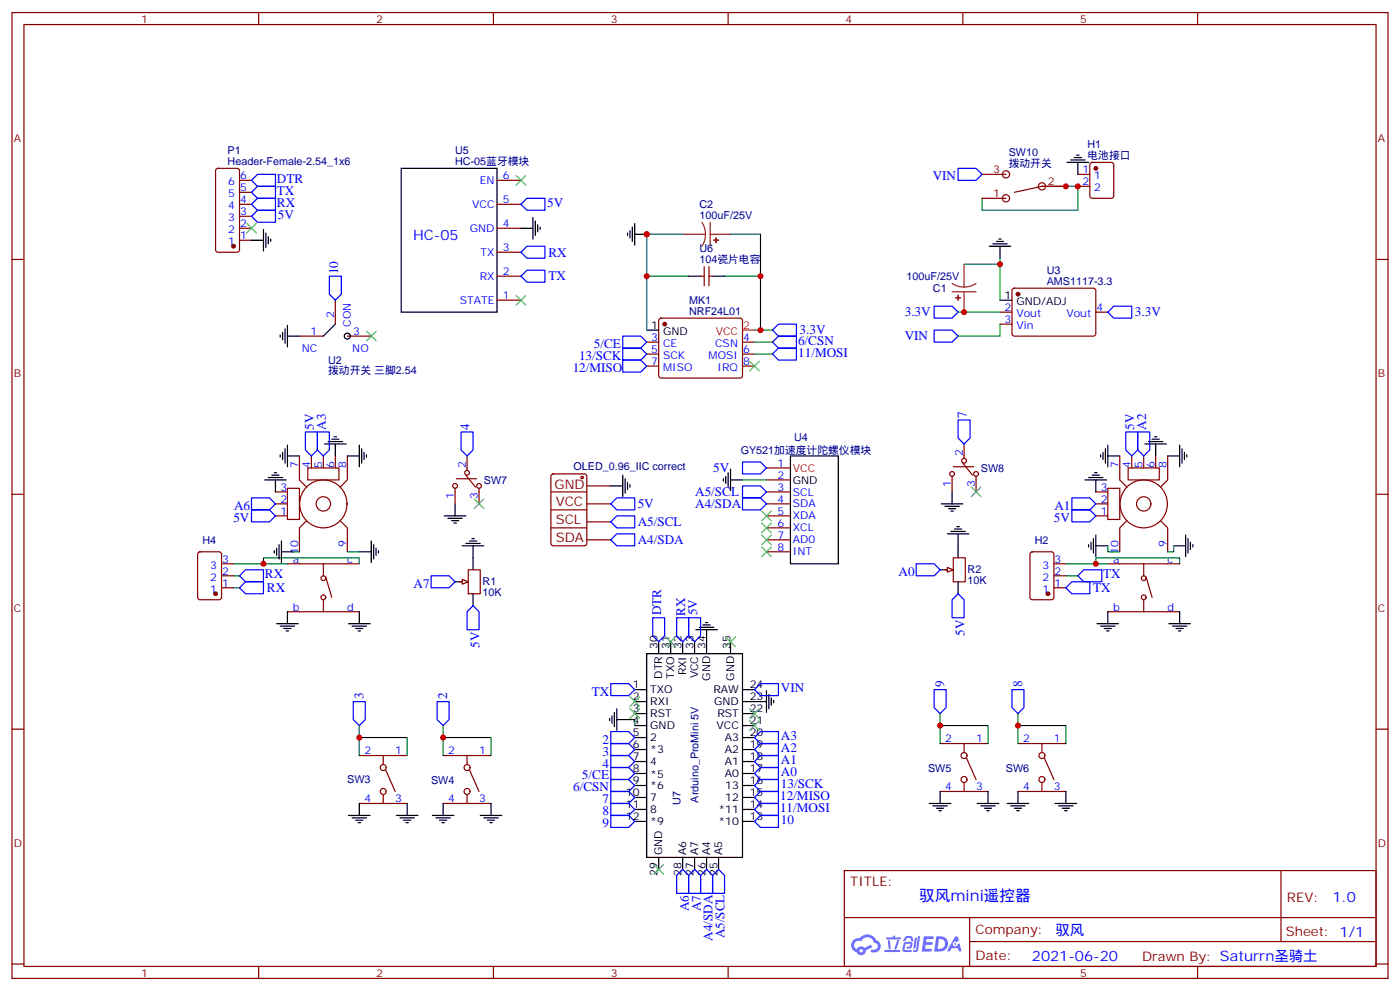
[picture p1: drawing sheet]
<svg xmlns="http://www.w3.org/2000/svg" width="412mm" height="292mm" viewBox="0 0 412 292" stroke-linecap="round" stroke-linejoin="round" font-family="sans-serif">
<g fill="none" stroke="#870000" stroke-width=".35">
<path d="M88.2 134.2v7.1l2.1 2.1M90.7 137.8h9.1v3.5h-9.1zM91.7 134.2v3.6M95.2 134.2v3.6M98.8 134.2v3.6M102.3 134.2v7.1l-2.1 2.1M329.8 134.2v7.1l2.2 2.1M332.3 137.8h9.2v3.5h-9.2zM333.4 134.2v3.6M336.9 134.2v3.6M340.4 134.2v3.6M344 134.2v7.1l-2.2 2.1"/>
<path d="M81.1 151.9h3.6M81.1 148.3h3.6M81.1 144.8h3.6M84.7 143.8h3.5v9.1h-3.5zM90.3 153.3l-2.1 2.1v7.1M100.2 153.3l2.1 2.1v7.1M322.8 151.9h3.5M322.8 148.3h3.5M322.8 144.8h3.5M326.3 143.8h3.5v9.1h-3.5zM332 153.3l-2.2 2.1v7.1M341.8 153.3l2.2 2.1v7.1"/>
<path d="M84.7 166h21.1M95.2 166v3.5M95.2 176.6v3.5M96 169.9l1.7 6M135.5 171.3h1.7M137.9 167.7h3.6v7.1h-3.6zM326.3 166h21.2M336.9 166v3.5M336.9 176.6v3.5M337.6 169.9l1.8 6M84.7 180.1h21.1M326.3 180.1h21.2"/>
<circle cx="95.2" cy="148.3" r="7"/>
<circle cx="95.3" cy="148.3" r="2.12"/>
<circle cx="336.9" cy="148.3" r="7"/>
<circle cx="336.9" cy="148.3" r="2.12"/>
<circle cx="95.3" cy="170.2" r=".71"/>
<circle cx="95.3" cy="175.9" r=".71"/>
<circle cx="336.9" cy="175.9" r=".71"/>
<circle cx="336.9" cy="170.2" r=".71"/>
</g>
<path d="M134.1 171.3h3.5M139.3 164.2v3.5M139.3 174.8v3.5" fill="none" stroke="#000" stroke-width=".35"/>
<path d="M136.2 170.6l1.7 .7-1.7 .7z" fill="#f0f0f0" stroke="#870000" stroke-width=".35"/>
<path d="M276.9 167.7h3.6M282.2 160.7v3.5M282.2 171.3v3.5" fill="none" stroke="#000" stroke-width=".35"/>
<path d="M278.3 167.7h1.8M280.8 164.2h3.5v7.1h-3.5z" fill="none" stroke="#870000" stroke-width=".35"/>
<path d="M279 167l1.8 .7-1.8 .8z" fill="#f0f0f0" stroke="#870000" stroke-width=".35"/>
<g fill="none" stroke="#870000" stroke-width=".35">
<path d="M3.5 3.7h405.4v284.3h-405.4zM7.1 7.2h398.2v277.3h-398.2zM76.2 3.7v3.5M145.3 3.7v3.5M214.5 3.7v3.5M283.6 3.7v3.5M352.8 3.7v3.5M146.4 53.1h7.1M289.3 51.3h7M289.3 58.4h7M314 54.9h-7.1l-8.1 1.7M317.5 51.3h3.5"/>
<path d="M317.5 54.9h3.5M321.3 48l.4-.2h5.7l.6 .4 .1 9.5-.5 .6-5.9 .1-.6-.5-.1-9.4zM3.5 76.4h3.6M146.4 60.1h7.1M146.4 67.2h7.1M146.4 74.3h7.1M207.4 78.5v5.6M208.8 78.5v5.6M405.3 76.4h3.6M88.2 99h7M98.8 88.4v7M102.3 99h7.1"/>
<path d="M146.4 81.3h7.1M146.4 88.4h7.1M194.3 93.9l.4-.2h23.3l.5 .2 .2 .5v16.5l-.7 .4-23.5-.1-.5-.6v-16.2zM206.4 81.3h1M208.8 81.3h1.1M294.6 91.9h3.5M294.6 95.4h3.5M298.3 85l.5-.2 23.6 .1 .4 .6-.1 13-.6 .5-23.6-.1-.4-.7v-12.7zM322.8 91.9h3.5M190.5 107.8h3.5M190.5 100.7h3.5M190.5 104.2h3.5"/>
<path d="M218.7 107.8h3.5M218.7 100.7h3.5M218.7 104.2h3.5M137.2 139.9l2.9 3.5M137.6 134.2v4.3M162.5 139.7l.5-.2h9.2l.6 .4 .1 20.1-.5 .6-9.4 .1-.7-.5v-20zM225.8 137.8h7M280.8 137.4h6M283.6 136.3l2.9 3.6M284 130.7v4.2M3.5 145.5h3.6M134.1 143.8v4.5"/>
<path d="M134.4 140.9h6M141.1 143.8v4.5M162.3 155.4h10.6M162.3 144.8h10.6M162.3 150.1h10.6M172.9 158.9h7M172.9 148.3h7M172.9 143.1h7M172.9 153.6h7M225.8 158.9h7M225.8 155.4h7M225.8 151.9h7"/>
<path d="M225.8 148.3h7M225.8 144.8h7M225.8 141.3h7M280.5 140.2v4.6M287.5 140.2v4.6M405.3 145.5h3.6M58.4 162.7l.5-.2h5.7l.6 .4 .1 13-.5 .6-5.9 .1-.6-.5-.1-12.9zM65.3 173h3.5M65.3 169.5h3.5M65.3 166h3.5M225.8 162.5h7M303.6 162.7l.5-.2h5.6l.7 .4v13l-.4 .6-5.9 .1-.7-.5v-12.9z"/>
<path d="M310.4 173h3.6M310.4 169.5h3.6M310.4 166h3.6M3.5 214.7h3.6M276.9 218.9h14.1M284 218.9v2.5M299.9 218.9h14.1M306.9 218.9v2.5M405.3 214.7h3.6M105.8 236.5h14.1M105.8 222.4h14.1M112.9 222.4v2.5"/>
<path d="M112.9 234.1v2.4M113.6 226.7l2.8 6.3M130.5 236.5h14.1M130.5 222.4h14.1M137.6 222.4v2.5M137.6 234.1v2.4M138.3 226.7l2.8 6.3M276.9 233h14.1M284 230.5v2.5M284.7 223.1l2.8 6.4M299.9 233h14.1M306.9 230.5v2.5"/>
<path d="M307.6 223.1l2.8 6.4M248.7 256.3h156.6v28.2h-156.6zM377.3 256.3v20.9M248.7 270.1h156.5M285.6 277.2h119.6M285.6 270.1v14.2M3.5 283.8h3.6M76.2 284.5v3.5M145.3 284.5v3.5M214.5 284.5v3.5M283.6 284.5v3.5M352.8 284.5v3.5"/>
<path d="M405.3 283.8h3.6"/>
<circle cx="296.3" cy="58.4" r="1.06"/>
<circle cx="296.3" cy="51.3" r="1.06"/>
<circle cx="306.9" cy="54.9" r="1.06"/>
<circle cx="137.6" cy="139.2" r=".71"/>
<circle cx="280.5" cy="139.5" r=".71"/>
<circle cx="284" cy="135.6" r=".71"/>
<circle cx="287.5" cy="139.5" r=".71"/>
<circle cx="134.1" cy="143.1" r=".71"/>
<circle cx="141.1" cy="143.1" r=".71"/>
<circle cx="171.5" cy="140.6" r=".35"/>
<circle cx="112.9" cy="226" r=".88"/>
<circle cx="112.9" cy="233" r=".88"/>
<circle cx="137.6" cy="233" r=".88"/>
<circle cx="137.6" cy="226" r=".88"/>
<circle cx="284" cy="222.4" r=".88"/>
<circle cx="284" cy="229.5" r=".88"/>
<circle cx="306.9" cy="222.4" r=".88"/>
<circle cx="306.9" cy="229.5" r=".88"/>
</g>
<g fill="none" stroke="#000" stroke-width=".35">
<path d="M118.2 49.6h28.2v42.3h-28.2zM314.3 47.8h6.4M315.4 47.1h4.2M316.4 46.4h2.2M317.1 45.7h.8M317.5 47.8v3.5M153.5 67.2h3.5M157 64v6.4M157.7 65.1v4.2M158.4 66.1v2.2M159.1 66.9v.7M184.9 68.6v.7"/>
<path d="M185.6 67.9v2.1M186.3 66.9v4.2M187 69h3.5M187 65.8v6.3M291.4 72.5h6.3M292.5 71.8h4.2M293.5 71.1h2.1M294.2 70.4h.7M294.6 72.5v3.5M82.5 98.6v.7M83.3 97.9v2.1M84 96.8v4.3"/>
<path d="M84.7 95.8v6.3M84.7 99h3.5M98.8 95.4l-3.6 3.6M190.5 97.2h3.5M202.8 81.3h3.6M209.9 81.3h3.5M294.6 88.4h3.5M80.1 139.9h2.1M80.8 139.2h.7M82.5 133.9v.7M83.3 133.2v2.1M84 132.1v4.2"/>
<path d="M84.7 131.1v6.3M84.7 134.2h3.5M95.6 130.7h6.4M96.7 130h4.2M97.7 129.3h2.1M98.4 128.6h.7M98.8 130.7v3.5M102.3 134.2h3.5M105.8 131.1v6.3M106.5 132.1v4.2M107.2 133.2v2.1M107.9 133.9v.7"/>
<path d="M183.4 139.9v6.3M214.5 139.2v4.2M215.2 138.1v6.4M232.8 134.2h14.1v31.8h-14.1zM321.7 139.9h2.1M322.4 139.2h.7M324.2 133.9v.7M324.9 133.2v2.1M325.6 132.1v4.2M326.3 131.1v6.3M326.3 134.2h3.5M337.3 130.7h6.3"/>
<path d="M338.3 130h4.2M339.4 129.3h2.1M340.1 128.6h.7M340.4 130.7v3.5M344 134.2h3.5M347.5 131.1v6.3M348.2 132.1v4.2M348.9 133.2v2.1M349.6 133.9v.7M78 141.3h6.3M79 140.6h4.3M81.1 141.3v3.5"/>
<path d="M82.9 159.3v6.3M109.4 159.3v6.3M130.9 151.9h6.3M131.9 152.6h4.3M133 153.3h2.1M133.7 154h.7M134.1 148.3v3.6M137.2 160h4.3M138.3 159.3h2.1M139 158.6h.7M179.9 143.1h3.5M184.1 140.9v4.3"/>
<path d="M184.9 142v2.1M185.6 142.7v.7M213.1 140.9v.7M213.8 140.2v2.1M215.2 141.3h3.5M277.3 148.3h6.3M278.3 149h4.3M279 157.2h6.4M279.4 149.8h2.1M280.1 156.5h4.2M280.1 150.5h.7M280.5 144.8v3.5"/>
<path d="M281.2 155.8h2.1M281.9 155h.7M282.2 157.2v3.5M319.6 141.3h6.4M320.7 140.6h4.2M321.4 159.6v2.1M322.1 158.6v4.2M322.8 141.3v3.5M322.8 157.5v6.4M349.2 157.5v6.4M350 158.6v4.2M350.7 159.6v2.1"/>
<path d="M80.8 162.1v.7M81.5 161.4v2.1M82.2 160.3v4.3M82.9 162.5h3.5M105.8 162.5h3.6M110.1 160.3v4.3M110.8 161.4v2.1M111.5 162.1v.7M136.2 160.7h6.3M139.3 160.7v3.5M320.7 160.3v.7M322.8 160.7h3.5"/>
<path d="M345.7 160.7h3.5M351.4 160.3v.7M81.5 183.6h6.3M82.5 184.3h4.3M83.6 185h2.1M84.3 185.7h.7M84.7 180.1v3.5M102.7 183.6h6.3M103.7 184.3h4.2M104.8 185h2.1M105.5 185.7h.7M105.8 180.1v3.5"/>
<path d="M323.1 183.6h6.4M324.2 184.3h4.2M325.3 185h2.1M326 185.7h.7M326.3 180.1v3.5M344.3 183.6h6.4M345.4 184.3h4.2M346.4 185h2.1M347.1 185.7h.7M347.5 180.1v3.5M105.8 236.5v3.6M119.9 236.5v3.6"/>
<path d="M130.5 236.5v3.6M144.6 236.5v3.6M273.8 236.5h6.3M274.8 237.2h4.2M275.9 237.9h2.1M276.6 238.7h.7M276.9 233v3.5M287.9 236.5h6.3M288.9 237.2h4.3M290 237.9h2.1M290.7 238.7h.7M291 233v3.5"/>
<path d="M296.7 236.5h6.3M297.7 237.2h4.3M298.8 237.9h2.1M299.5 238.7h.7M299.9 233v3.5M310.8 236.5h6.3M311.9 237.2h4.2M312.9 237.9h2.1M313.6 238.7h.7M314 233v3.5M102.7 240.1h6.3M103.7 240.8h4.2"/>
<path d="M104.8 241.5h2.1M105.5 242.2h.7M116.8 240.1h6.3M117.8 240.8h4.3M118.9 241.5h2.1M119.6 242.2h.7M127.4 240.1h6.3M128.4 240.8h4.2M129.5 241.5h2.1M130.2 242.2h.7M141.5 240.1h6.3M142.5 240.8h4.3"/>
<path d="M143.6 241.5h2.1M144.3 242.2h.7"/>
<circle cx="102.3" cy="99" r=".88"/>
</g>
<g fill="#870000" stroke="#870000" stroke-width=".35">
<circle cx="299.9" cy="86.6" r=".53"/>
<circle cx="195.8" cy="95.4" r=".53"/>
<circle cx="322.8" cy="49.6" r=".53"/>
<circle cx="63.5" cy="174.8" r=".53"/>
<circle cx="308.7" cy="174.8" r=".53"/>
</g>
<g fill="#8c2424" stroke="#8c2424" stroke-width=".35">
<path d="M282.2 87l.1 1.4z"/>
<path d="M281.5 87.6l1.4 .1z"/>
<path d="M210.3 70.7h1.4z"/>
<path d="M210.9 70l.1 1.4z"/>
</g>
<path d="M201.1 69h6.7M206.7 65.4l.9 1.7 .2 1.9M207.8 69l-.3 1.8-.8 1.7M209.2 65.4v7.1M209.2 69h6M284 77.8v6.7M280.5 83.4l1.6 .9 1.9 .2M280.5 85.9h7M284 85.9v6M287.5 83.4l-1.7 .9-1.8 .2" fill="none" stroke="#8c2424" stroke-width=".35"/>
<path d="M218.7 97.2h3.5" fill="none" stroke="#f00" stroke-width=".35"/>
<g fill="none" stroke="#00f" stroke-width=".35">
<path d="M282.2 49.6h5.3l1.8 1.7-1.8 1.8h-5.3zM153.5 60.1l1.7-1.7h5.3v3.5h-5.3zM153.5 74.3l1.7-1.8h5.3v3.5h-5.3zM155.2 79.6h5.3v3.5h-5.3l-1.7-1.8zM97 81.3h3.5v5.3l-1.7 1.8-1.8-1.8zM183.4 99h5.3l1.8 1.7-1.8 1.8h-5.3zM227.5 97.2l1.8-1.8h5.3v3.6h-5.3zM275.2 90.1h5.3l1.7 1.8-1.7 1.8h-5.3zM275.2 97.2h5.3l1.7 1.8-1.7 1.7h-5.3zM326.3 91.9l1.8-1.8h5.3v3.6h-5.3zM183.4 102.5h5.3l1.8 1.7-1.8 1.8h-5.3zM183.4 106h5.3l1.8 1.8-1.8 1.7h-5.3z"/>
<path d="M227.5 104.2l1.8-1.7h5.3v3.5h-5.3zM227.5 100.7l1.8-1.7h5.3v3.5h-5.3zM90 127.2h3.5v5.3l-1.8 1.7-1.7-1.7zM93.5 127.2h3.5v5.3l-1.8 1.7-1.7-1.7zM135.8 127.2h3.5v5.3l-1.7 1.7-1.8-1.7zM218.7 136h5.3l1.8 1.8-1.8 1.7h-5.3zM282.2 123.6h3.6v5.3l-1.8 1.8-1.8-1.8zM331.6 127.2h3.5v5.3l-1.7 1.7-1.8-1.7zM335.1 127.2h3.6v5.3l-1.8 1.7-1.8-1.7zM74.1 150.1h5.3l1.7 1.8-1.7 1.7h-5.3zM74.1 146.6h5.3l1.7 1.7-1.7 1.8h-5.3zM179.9 153.6l1.8-1.7h5.3v3.5h-5.3z"/>
<path d="M179.9 158.9l1.8-1.7h5.3v3.5h-5.3zM179.9 148.3l1.8-1.7h5.3v3.5h-5.3zM218.7 143.1h5.3l1.8 1.7-1.8 1.8h-5.3zM218.7 146.6h5.3l1.8 1.7-1.8 1.8h-5.3zM315.7 150.1h5.3l1.8 1.8-1.8 1.7h-5.3zM315.7 146.6h5.3l1.8 1.7-1.8 1.8h-5.3zM70.6 169.5l1.7-1.8h5.3v3.6h-5.3zM70.6 173l1.7-1.7h5.3v3.5h-5.3zM127 169.5h5.3l1.8 1.8-1.8 1.7h-5.3zM139.3 178.3l1.8 1.8v5.3h-3.5v-5.3zM269.9 166h5.3l1.7 1.7-1.7 1.8h-5.3zM282.2 174.8l1.8 1.8v5.3h-3.5v-5.3z"/>
<path d="M314 173l1.7-1.7h5.3v3.5h-5.3zM317.5 169.5l1.8-1.8h5.3v3.6h-5.3zM104.1 206.6h3.5v5.2l-1.8 1.8-1.7-1.8zM128.8 206.6h3.5v5.2l-1.8 1.8-1.7-1.8zM275.2 203h3.5v5.3l-1.8 1.8-1.7-1.8zM298.1 203h3.5v5.3l-1.7 1.8-1.8-1.8z"/>
</g>
<g fill="none" stroke="#3c3" stroke-width=".35">
<path d="M152 51.7l2.9 2.8M154.9 51.7l-2.9 2.8M107.9 97.5l2.9 2.9M110.8 97.5l-2.9 2.9M152 87l2.9 2.8M154.9 87l-2.9 2.8M220.8 106.4l2.9 2.8M223.7 106.4l-2.9 2.8M139.7 146.9l2.8 2.9M142.5 146.9l-2.8 2.9M224.4 157.5l2.8 2.8M224.4 154l2.8 2.8"/>
<path d="M224.4 150.5l2.8 2.8M227.2 157.5l-2.8 2.8M227.2 154l-2.8 2.8M227.2 150.5l-2.8 2.8M286.1 143.4l2.8 2.8M288.9 143.4l-2.8 2.8M224.4 161l2.8 2.9M227.2 161l-2.8 2.9"/>
</g>
<g fill="none" stroke="#008700" stroke-width=".35">
<path d="M306.9 54.9h10.6v7h-28.2v-3.5M201.1 69h-10.6v28.2M215.2 69h8.8v28.2M284 77.8h10.6M294.6 76v12.4M190.5 81.3h12.3M213.4 81.3h10.6M222.2 97.2h5.3M282.2 91.9h12.4M294.6 95.4v3.6h-12.4M222.2 100.7h5.3M222.2 104.2h5.3"/>
<path d="M218.7 141.3h7.1M68.8 166h15.9M68.8 169.5h1.8M68.8 173h1.8M77.6 166v-1.8h28.2v1.8M86.4 162.5h1.8M102.3 162.5h3.5M314 166h12.3M314 169.5h3.5M322.8 166v-1.8h24.7v1.8M326.3 160.7v1.8h3.5M345.7 160.7v1.8h-1.7"/>
<path d="M105.8 217.1h14.1v5.3M105.8 213.6v8.8M130.5 217.1h14.1v5.3M130.5 213.6v8.8M276.9 213.6h14.1v5.3M276.9 210.1v8.8M299.9 213.6h14.1v5.3M299.9 210.1v8.8"/>
</g>
<g fill="#5487ff">
<path d="M272.1 275.6h2.6l.3 .2-.1 .6h-2l-.1 1h1.6l.4 .4-.4 .3h-1.7l-.2 1.2 1.8 .1 .3 .3-.2 .4h-2.9z"/>
<path d="M281.4 275.7h.7l.4 1.3-.7 .3a.74 .74 0 0 0-1.1 .3 .74 .74 0 0 0 .5 1.1 .74 .74 0 0 0 .9-.7l.5-.3 .7 2.4h-.9l-.2-1h-1.9l-.5 1h-.9z"/>
<path d="M269.5 276.1h.6l-.4 2.9a.31 .31 0 0 1-.3 .3 .31 .31 0 0 1-.3-.3z"/>
<path d="M270.4 275.6h.6l-.5 4a.89 .89 0 0 1-.7 .7 .89 .89 0 0 1-.9-.3l1-.5z"/>
<path d="M266.8 275.8l.6-.2 1.2 .1 .5 1.3-.6 .1-.4-.9-1 .1a.95 .95 0 0 1-1 .8l-.1-.2z"/>
<path d="M266.4 277.5l1.8-.2a1.04 1.04 0 0 1 .6 1.1 1.04 1.04 0 0 1-.8 .9h-.7a.29 .29 0 0 1-.3-.4 .29 .29 0 0 1 .3-.2h.7l.2-.8h-1.4l-.4 1.7 1.9 .1a.29 .29 0 0 1 .3 .3 .29 .29 0 0 1-.3 .3h-2l-.4-.3 .2-2.1z"/>
<path d="M260.5 279.7h4.4a.3 .3 0 0 1 .3 .3 .3 .3 0 0 1-.3 .3h-4.3z"/>
<path d="M264.3 276.8h.6l-.5 1.6a1.02 1.02 0 0 1-.7 1.2l-.2-.3z"/>
<path d="M261.5 276.8h.6l.3 2.4-.3 .3-.3-.2z"/>
<path d="M261.1 276h1.9l.2-.5h.5l-.1 .5h1.5a.29 .29 0 0 1 .3 .3 .29 .29 0 0 1-.3 .3h-3.9z"/>
<path d="M275.8 275.6l-.6 4.5h1.4a2.27 2.27 0 0 0 2.7-2.3 2.27 2.27 0 0 0-2.7-2.2zM276.6 276.4a1.5 1.5 0 0 1 1.8 1.6 1.5 1.5 0 0 1-1.9 1.3h-.3z"/>
<path d="M251.4 276.8a2.09 2.09 0 0 0 1 3.5 1.37 1.37 0 0 0 1.5 .9 1.37 1.37 0 0 0 1.1-1.4l2-1-.5-.7-1.8 1a1.4 1.4 0 0 0-2.3 .4 1.32 1.32 0 0 1-.6-1.9 1.32 1.32 0 0 1 1.9-.4 2.02 2.02 0 0 1 2-1.3 2.02 2.02 0 0 1 1.8 1.6 1.09 1.09 0 0 1 1.1 1.4 1.09 1.09 0 0 1-1.6 .7 .41 .41 0 0 0-.5 .3 .41 .41 0 0 0 .4 .5 1.89 1.89 0 0 0 2.4-1.2 1.89 1.89 0 0 0-1.2-2.4 2.98 2.98 0 0 0-5-.6l-1 .1zM253.2 279.9a.52 .52 0 0 1 1 0 .52 .52 0 0 1-1 0z"/>
<circle cx="281.4" cy="277.9" r=".28"/>
</g>
<g fill="none" stroke="#000" stroke-width=".35">
<path d="M74.1 70.7h3.5M77.6 67.6v6.3M78.3 68.6v4.2M79 69.7v2.1M79.7 70.4v.7M190.5 192.4h28.2v60h-28.2zM194 188.9v3.5M197.6 188.9v3.5M201.1 188.9v3.5M204.6 188.9v3.5M205 185.4h6.3M206 184.7h4.3"/>
<path d="M207.1 184h2.1M207.8 183.3h.7M208.1 185.4v7M215.2 188.9v3.5M179.6 211.5v.7M180.3 210.8v2.1M181 209.7v4.3M181.7 211.8h3.5M181.7 208.7v6.3M187 217.1h3.5M187 213.6h3.5M187 206.6h3.5"/>
<path d="M187 203h3.5M187 210.1h3.5M218.7 217.1h3.5M218.7 213.6h3.5M218.7 206.6h7.1M218.7 203h3.5M218.7 210.1h3.5M225.8 203.4v6.3M226.5 204.4v4.3M227.2 205.5v2.1M227.9 206.2v.7M187 220.7h3.5"/>
<path d="M187 224.2h3.5M187 227.7h3.5M187 231.2h3.5M187 234.8h3.5M187 238.3h3.5M218.7 220.7h3.5M218.7 224.2h3.5M218.7 227.7h3.5M218.7 231.2h3.5M218.7 234.8h3.5M218.7 238.3h3.5M187 241.8h3.5"/>
<path d="M194 252.4v3.5M201.1 252.4v3.5M204.6 252.4v3.5M208.1 252.4v3.5M211.7 252.4v3.5M218.7 241.8h3.5"/>
</g>
<path d="M185.2 211.8h1.8v1.8" fill="none" stroke="#008700" stroke-width=".35"/>
<g fill="none" stroke="#3c3" stroke-width=".35">
<path d="M72.7 65.8l2.8 2.8M75.5 65.8l-2.8 2.8M196.1 187.5l2.9 2.8M199 187.5l-2.9 2.8M213.8 187.5l2.8 2.8M216.6 187.5l-2.8 2.8M185.6 208.7l2.8 2.8M185.6 205.1l2.8 2.9M188.4 208.7l-2.8 2.8M188.4 205.1l-2.8 2.9M220.8 208.7l2.9 2.8M220.8 212.2l2.9 2.8"/>
<path d="M223.7 208.7l-2.9 2.8M223.7 212.2l-2.9 2.8M192.6 254.5l2.8 2.9M195.4 254.5l-2.8 2.9"/>
</g>
<g fill="none" stroke="#00f" stroke-width=".35">
<path d="M74.1 56.6l1.7-1.7h5.3v3.5h-5.3zM74.1 53.1l1.7-1.8h5.3v3.6h-5.3zM74.1 63.7l1.7-1.8h5.3v3.5h-5.3zM74.1 60.1l1.7-1.7h5.3v3.5h-5.3zM192.3 181.9h3.5v5.2l-1.8 1.8-1.7-1.8zM199.3 181.9h3.5v5.2l-1.7 1.8-1.8-1.8zM202.8 181.9h3.6v5.2l-1.8 1.8-1.8-1.8zM179.9 218.9h5.3l1.8 1.8-1.8 1.7h-5.3zM179.9 215.4h5.3l1.8 1.7-1.8 1.8h-5.3zM179.9 201.3h5.3l1.8 1.7-1.8 1.8h-5.3zM222.2 217.1l1.8-1.7h5.3v3.5h-5.3zM224 201.3h5.3v3.5h-5.3l-1.8-1.8z"/>
<path d="M179.9 236.5h5.3l1.8 1.8-1.8 1.8h-5.3zM179.9 233h5.3l1.8 1.8-1.8 1.7h-5.3zM179.9 229.5h5.3l1.8 1.7-1.8 1.8h-5.3zM179.9 226h5.3l1.8 1.7-1.8 1.8h-5.3zM179.9 222.4h5.3l1.8 1.8-1.8 1.8h-5.3zM222.2 238.3l1.8-1.8h5.3v3.6h-5.3zM222.2 231.2l1.8-1.7h5.3v3.5h-5.3zM222.2 220.7l1.8-1.8h5.3v3.5h-5.3zM222.2 224.2l1.8-1.8h5.3v3.6h-5.3zM224 233h5.3v3.5h-5.3l-1.8-1.7zM224 226h5.3v3.5h-5.3l-1.8-1.8zM179.9 240.1h5.3l1.8 1.7-1.8 1.8h-5.3z"/>
<path d="M201.1 255.9l1.7 1.8v5.3h-3.5v-5.3zM204.6 255.9l1.8 1.8v5.3h-3.6v-5.3zM208.1 255.9l1.8 1.8v5.3h-3.5v-5.3zM211.7 255.9l1.7 1.8v5.3h-3.5v-5.3zM222.2 241.8l1.8-1.7h5.3v3.5h-5.3z"/>
</g>
<path d="M63.7 49.8l.5-.2h5.6l.7 .4 .1 23.6-.5 .6-5.9 .1-.6-.5-.1-23.5zM70.6 56.6h3.5M70.6 53.1h3.5M70.6 70.7h3.5M70.6 67.2h3.5M70.6 63.7h3.5M70.6 60.1h3.5" fill="none" stroke="#870000" stroke-width=".35"/>
<circle cx="68.8" cy="72.5" r=".53" fill="#870000" stroke="#870000" stroke-width=".35"/>
<g fill="#c00">
<circle cx="294.6" cy="77.8" r=".88"/>
<circle cx="105.8" cy="217.1" r=".88"/>
<circle cx="130.5" cy="217.1" r=".88"/>
<circle cx="276.9" cy="213.6" r=".88"/>
<circle cx="299.9" cy="213.6" r=".88"/>
<circle cx="77.6" cy="166" r=".88"/>
<circle cx="322.8" cy="166" r=".88"/>
<circle cx="284" cy="91.9" r=".88"/>
<circle cx="314" cy="54.9" r=".88"/>
<circle cx="317.5" cy="54.9" r=".88"/>
<circle cx="224" cy="97.2" r=".88"/>
<circle cx="190.5" cy="69" r=".88"/>
<circle cx="224" cy="81.3" r=".88"/>
<circle cx="190.5" cy="81.3" r=".88"/>
</g>
<text font-size="4.6" fill="#00f" x="270.8" y="265.3">驭风mini遥控器</text>
<g font-size="4.2" fill="#00f">
<text x="121.7" y="70.7">HC-05</text>
<text x="392.5" y="265.6">1.0</text>
<text x="310.9" y="275.1">驭风</text>
<text x="304" y="282.9">2021-06-20</text>
</g>
<g font-size="3.9" fill="#00f">
<text x="81.6" y="53.8">DTR</text>
<text x="274.8" y="53.1">VIN</text>
<text x="81.6" y="57.3">TX</text>
<text x="81.6" y="60.8">RX</text>
<text x="81.8" y="64.4">5V</text>
<text x="161.2" y="60.9">5V</text>
<text x="161.5" y="75.5">RX</text>
<text x="99.6" y="80.8" transform="rotate(-90 99.6 80.8)">10</text>
<text x="161.5" y="82.6">TX</text>
<text x="266.5" y="93.2">3.3V</text>
<text x="334.3" y="93.1">3.3V</text>
<text x="235.1" y="101.5">6/CSN</text>
<text x="235.5" y="98.4">3.3V</text>
<text x="266.5" y="100.2">VIN</text>
<text x="170.6" y="106.1">13/SCK</text>
<text x="175" y="102.5">5/CE</text>
<text x="235.1" y="105">11/MOSI</text>
<text x="168.7" y="109.5">12/MISO</text>
<text x="284.7" y="123.1" transform="rotate(-90 284.7 123.1)">7</text>
<text x="92.4" y="126.5" transform="rotate(-90 92.4 126.5)">5V</text>
<text x="96" y="126.5" transform="rotate(-90 96 126.5)">A3</text>
<text x="138.3" y="126.6" transform="rotate(-90 138.3 126.6)">4</text>
<text x="334.1" y="126.5" transform="rotate(-90 334.1 126.5)">5V</text>
<text x="337.6" y="126.5" transform="rotate(-90 337.6 126.5)">A2</text>
<text x="210.1" y="139">5V</text>
<text x="187.8" y="149.6">5V</text>
<text x="204.8" y="146.1">A5/SCL</text>
<text x="204.8" y="149.6">A4/SDA</text>
<text x="68.8" y="153.8">5V</text>
<text x="69" y="150.1">A6</text>
<text x="187.8" y="154.9">A5/SCL</text>
<text x="310.4" y="153.8">5V</text>
<text x="310.6" y="150.1">A1</text>
<text x="187.8" y="160.2">A4/SDA</text>
<text x="78" y="170.2">RX</text>
<text x="121.8" y="173.2">A7</text>
<text x="264.7" y="169.6">A0</text>
<text x="325" y="170.2">TX</text>
<text x="78.6" y="174.3">RX</text>
<text x="322" y="174.3">TX</text>
<text x="194.7" y="181.1" transform="rotate(-90 194.7 181.1)">DTR</text>
<text x="201.8" y="181.4" transform="rotate(-90 201.8 181.4)">RX</text>
<text x="205.3" y="181.1" transform="rotate(-90 205.3 181.1)">5V</text>
<text x="141.2" y="190.7" transform="rotate(-90 141.2 190.7)">5V</text>
<text x="284.1" y="187.2" transform="rotate(-90 284.1 187.2)">5V</text>
<text x="230" y="203.7">VIN</text>
<text x="278.2" y="202.2" transform="rotate(-90 278.2 202.2)">9</text>
<text x="301.1" y="202.2" transform="rotate(-90 301.1 202.2)">8</text>
<text x="107.1" y="205.7" transform="rotate(-90 107.1 205.7)">3</text>
<text x="131.8" y="205.7" transform="rotate(-90 131.8 205.7)">2</text>
<text x="174.4" y="204.8">TX</text>
<text x="177.4" y="218.9">2</text>
<text x="230" y="217.8">A3</text>
<text x="230" y="221.4">A2</text>
<text x="177.4" y="226">4</text>
<text x="177.4" y="222.4">3</text>
<text x="230" y="224.9">A1</text>
<text x="168.9" y="233">6/CSN</text>
<text x="171.4" y="229.5">5/CE</text>
<text x="230" y="232">13/SCK</text>
<text x="230" y="228.4">A0</text>
<text x="177.4" y="236.5">7</text>
<text x="229.8" y="239.2">11/MOSI</text>
<text x="229.8" y="235.6">12/MISO</text>
<text x="177.4" y="243.6">9</text>
<text x="177.4" y="240.1">8</text>
<text x="230" y="242.5">10</text>
<text x="202.9" y="268.3" transform="rotate(-90 202.9 268.3)">A6</text>
<text x="206.4" y="268.3" transform="rotate(-90 206.4 268.3)">A7</text>
<text x="209.9" y="276.9" transform="rotate(-90 209.9 276.9)">A4/SDA</text>
<text x="213.5" y="276.3" transform="rotate(-90 213.5 276.3)">A5/SCL</text>
</g>
<g font-size="3.9" fill="#800">
<text x="163.3" y="144">GND</text>
<text x="163.7" y="148.9">VCC</text>
<text x="163.7" y="154.2">SCL</text>
<text x="163.7" y="159.5">SDA</text>
<text x="250.5" y="260.9">TITLE:</text>
<text x="379.1" y="265.6">REV:</text>
<text x="287.4" y="275.1">Company:</text>
<text x="378.7" y="275.7">Sheet: 1/1</text>
<text x="287.4" y="282.8">Date:</text>
<text x="336.4" y="282.8">Drawn By: Saturrn圣骑土</text>
</g>
<g font-size="3.2" fill="#800">
<text x="41.6" y="6.7">1</text>
<text x="110.8" y="6.7">2</text>
<text x="179.9" y="6.7">3</text>
<text x="249.1" y="6.7">4</text>
<text x="318.2" y="6.7">5</text>
<text x="4.1" y="41.8">A</text>
<text x="405.9" y="41.8">A</text>
<text x="292.6" y="51">3</text>
<text x="292.6" y="58">1</text>
<text x="308.7" y="54.5">2</text>
<text x="4.1" y="110.9">B</text>
<text x="405.9" y="110.9">B</text>
<text x="4.1" y="180.1">C</text>
<text x="405.9" y="180.1">C</text>
<text x="4.1" y="249.2">D</text>
<text x="405.9" y="249.2">D</text>
<text x="41.6" y="287.5">1</text>
<text x="110.8" y="287.5">2</text>
<text x="179.9" y="287.5">3</text>
<text x="249.1" y="287.5">4</text>
<text x="318.2" y="287.5">5</text>
</g>
<g font-size="3.2" fill="#000080">
<text x="67" y="45.4">P1</text>
<text x="134.1" y="45.3">U5</text>
<text x="297.1" y="46">SW10</text>
<text x="320.3" y="46.7">电池接口</text>
<text x="320.3" y="43.6">H1</text>
<text x="67" y="48.5">Header-Female-2.54_1x6</text>
<text x="134.1" y="48.5">HC-05蓝牙模块</text>
<text x="297.1" y="49.2">拨动开关</text>
<text x="206" y="64.4">100uF/25V</text>
<text x="206" y="61.2">C2</text>
<text x="206" y="77.4">104瓷片电容</text>
<text x="206" y="74.3">U6</text>
<text x="267" y="82.5">100uF/25V</text>
<text x="308.3" y="83.8">AMS1117-3.3</text>
<text x="308.3" y="80.6">U3</text>
<text x="203" y="89.4">MK1</text>
<text x="274.8" y="86">C1</text>
<text x="203" y="92.6">NRF24L01</text>
<text x="96.7" y="107.1">U2</text>
<text x="96.7" y="110.2">拨动开关 三脚2.54</text>
<text x="233.9" y="129.9">U4</text>
<text x="218.2" y="133.6">GY521加速度计陀螺仪模块</text>
<text x="142.5" y="142.3">SW7</text>
<text x="168.9" y="138.5">OLED_0.96_IIC correct</text>
<text x="288.9" y="138.8">SW8</text>
<text x="59.6" y="160.1">H4</text>
<text x="304.8" y="160.1">H2</text>
<text x="142.2" y="172.3">R1</text>
<text x="285" y="172">10K</text>
<text x="285" y="168.8">R2</text>
<text x="142.2" y="175.5">10K</text>
<text x="273.4" y="227.1">SW5</text>
<text x="296.3" y="227.1">SW6</text>
<text x="102.3" y="230.7">SW3</text>
<text x="127" y="230.7">SW4</text>
<text x="200.5" y="236.9" transform="rotate(-90 200.5 236.9)">U7</text>
<text x="205.8" y="236.3" transform="rotate(-90 205.8 236.3)">Arduino_ProMini 5V</text>
</g>
<g font-size="3.2" fill="#00f">
<text x="70.7" y="52.7">6</text>
<text x="148.2" y="52.7">6</text>
<text x="318.8" y="51">1</text>
<text x="322.3" y="52.7">1</text>
<text x="67.2" y="58">5</text>
<text x="67.2" y="54.5">6</text>
<text x="70.7" y="59.8">4</text>
<text x="70.7" y="56.3">5</text>
<text x="141.3" y="54.2">EN</text>
<text x="148.2" y="59.8">5</text>
<text x="318.8" y="54.5">2</text>
<text x="322.3" y="56.3">2</text>
<text x="67.2" y="65.1">3</text>
<text x="67.2" y="61.6">4</text>
<text x="70.7" y="63.3">3</text>
<text x="139.1" y="61.2">VCC</text>
<text x="67.2" y="68.6">2</text>
<text x="70.7" y="70.4">1</text>
<text x="70.7" y="66.9">2</text>
<text x="138.4" y="68.3">GND</text>
<text x="148.2" y="66.9">4</text>
<text x="67.2" y="72.1">1</text>
<text x="141.6" y="75.3">TX</text>
<text x="148.2" y="73.9">3</text>
<text x="141.3" y="82.4">RX</text>
<text x="148.2" y="81">2</text>
<text x="135.4" y="89.4">STATE</text>
<text x="148.2" y="88">1</text>
<text x="98.4" y="93.7" transform="rotate(-90 98.4 93.7)">2</text>
<text x="295.9" y="91.5">2</text>
<text x="295.9" y="95.1">3</text>
<text x="299.4" y="93.3">Vout</text>
<text x="314.1" y="93.3">Vout</text>
<text x="323" y="91.5">4</text>
<text x="91.5" y="98.6">1</text>
<text x="103.4" y="96.2" transform="rotate(-90 103.4 96.2)">CON</text>
<text x="104.1" y="98.6">3</text>
<text x="191.8" y="100.4">3</text>
<text x="218.9" y="100.4">4</text>
<text x="299.4" y="96.8">Vin</text>
<text x="88.9" y="103.5">NC</text>
<text x="103.8" y="103.5">NO</text>
<text x="191.8" y="103.9">5</text>
<text x="191.8" y="107.4">7</text>
<text x="195.3" y="102.1">CE</text>
<text x="195.3" y="105.7">SCK</text>
<text x="208.7" y="105.7">MOSI</text>
<text x="210.7" y="102.1">CSN</text>
<text x="218.9" y="107.4">8</text>
<text x="218.9" y="103.9">6</text>
<text x="195.3" y="109.2">MISO</text>
<text x="211.4" y="109.2">IRQ</text>
<text x="87.8" y="137.8" transform="rotate(-90 87.8 137.8)">7</text>
<text x="91.4" y="137.8" transform="rotate(-90 91.4 137.8)">4</text>
<text x="94.9" y="137.8" transform="rotate(-90 94.9 137.8)">5</text>
<text x="98.4" y="137.8" transform="rotate(-90 98.4 137.8)">6</text>
<text x="102" y="137.8" transform="rotate(-90 102 137.8)">8</text>
<text x="137.2" y="137.8" transform="rotate(-90 137.2 137.8)">2</text>
<text x="229.1" y="137.4">1</text>
<text x="283.6" y="134.2" transform="rotate(-90 283.6 134.2)">2</text>
<text x="329.5" y="137.8" transform="rotate(-90 329.5 137.8)">7</text>
<text x="333" y="137.8" transform="rotate(-90 333 137.8)">4</text>
<text x="336.5" y="137.8" transform="rotate(-90 336.5 137.8)">5</text>
<text x="340.1" y="137.8" transform="rotate(-90 340.1 137.8)">6</text>
<text x="343.6" y="137.8" transform="rotate(-90 343.6 137.8)">8</text>
<text x="229.1" y="140.9">2</text>
<text x="280.1" y="143.3" transform="rotate(-90 280.1 143.3)">1</text>
<text x="287.2" y="143.3" transform="rotate(-90 287.2 143.3)">3</text>
<text x="82.6" y="148">2</text>
<text x="82.6" y="144.5">3</text>
<text x="133.7" y="146.8" transform="rotate(-90 133.7 146.8)">1</text>
<text x="140.8" y="146.8" transform="rotate(-90 140.8 146.8)">3</text>
<text x="229.1" y="148">4</text>
<text x="229.1" y="144.5">3</text>
<text x="233.5" y="149.4">SDA</text>
<text x="233.5" y="145.9">SCL</text>
<text x="324.3" y="148">2</text>
<text x="324.3" y="144.5">3</text>
<text x="82.6" y="151.5">1</text>
<text x="229.1" y="155">6</text>
<text x="229.1" y="151.5">5</text>
<text x="233.5" y="152.9">XDA</text>
<text x="324.3" y="151.5">1</text>
<text x="102" y="160.9" transform="rotate(-90 102 160.9)">9</text>
<text x="229.1" y="158.6">7</text>
<text x="233.5" y="160">AD0</text>
<text x="233.5" y="156.5">XCL</text>
<text x="343.6" y="160.9" transform="rotate(-90 343.6 160.9)">9</text>
<text x="61.9" y="167.4">3</text>
<text x="65.4" y="165.6">3</text>
<text x="86.3" y="165.6">a</text>
<text x="87.8" y="163" transform="rotate(-90 87.8 163)">10</text>
<text x="102.3" y="165.6">c</text>
<text x="229.1" y="162.1">8</text>
<text x="233.5" y="163.5">INT</text>
<text x="307.1" y="167.4">3</text>
<text x="310.6" y="165.6">3</text>
<text x="327.9" y="165.6">a</text>
<text x="329.5" y="163" transform="rotate(-90 329.5 163)">10</text>
<text x="344" y="165.6">c</text>
<text x="61.9" y="170.9">2</text>
<text x="65.4" y="172.7">1</text>
<text x="65.4" y="169.2">2</text>
<text x="307.1" y="170.9">2</text>
<text x="310.6" y="172.7">1</text>
<text x="310.6" y="169.2">2</text>
<text x="61.9" y="174.4">1</text>
<text x="86.2" y="179.7">b</text>
<text x="102.3" y="179.7">d</text>
<text x="307.1" y="174.4">1</text>
<text x="327.9" y="179.7">b</text>
<text x="344" y="179.7">d</text>
<text x="278.4" y="218.5">2</text>
<text x="287.5" y="218.5">1</text>
<text x="301.4" y="218.5">2</text>
<text x="310.4" y="218.5">1</text>
<text x="107.3" y="222.1">2</text>
<text x="116.4" y="222.1">1</text>
<text x="132" y="222.1">2</text>
<text x="141.1" y="222.1">1</text>
<text x="278.4" y="232.7">4</text>
<text x="287.5" y="232.7">3</text>
<text x="301.4" y="232.7">4</text>
<text x="310.4" y="232.7">3</text>
<text x="107.3" y="236.2">4</text>
<text x="116.4" y="236.2">3</text>
<text x="132" y="236.2">4</text>
<text x="141.1" y="236.2">3</text>
</g>
<g font-size="3.2">
<text x="295.9" y="88">1</text>
<text x="299.4" y="89.8">GND/ADJ</text>
<text x="191.8" y="96.8">1</text>
<text x="195.3" y="98.6">GND</text>
<text x="233.5" y="142.3">GND</text>
<text x="193.7" y="191" transform="rotate(-90 193.7 191)">30</text>
<text x="197.2" y="191" transform="rotate(-90 197.2 191)">31</text>
<text x="200.7" y="191" transform="rotate(-90 200.7 191)">32</text>
<text x="204.3" y="191" transform="rotate(-90 204.3 191)">33</text>
<text x="207.8" y="191" transform="rotate(-90 207.8 191)">34</text>
<text x="215.2" y="191" transform="rotate(-90 215.2 191)">35</text>
<text x="186.4" y="202.7">1</text>
<text x="195.1" y="199.8" transform="rotate(-90 195.1 199.8)">DTR</text>
<text x="198.6" y="199.8" transform="rotate(-90 198.6 199.8)">TXO</text>
<text x="202.1" y="198.9" transform="rotate(-90 202.1 198.9)">RXI</text>
<text x="205.7" y="199.7" transform="rotate(-90 205.7 199.7)">VCC</text>
<text x="209.2" y="200.4" transform="rotate(-90 209.2 200.4)">GND</text>
<text x="216.3" y="200.4" transform="rotate(-90 216.3 200.4)">GND</text>
<text x="220.8" y="202.7">24</text>
<text x="186.4" y="209.7">3</text>
<text x="186.4" y="206.2">2</text>
<text x="191.6" y="207.6">RXI</text>
<text x="191.6" y="204.1">TXO</text>
<text x="210.2" y="204.1">RAW</text>
<text x="210.4" y="207.6">GND</text>
<text x="220.8" y="206.2">23</text>
<text x="220.8" y="209.7">22</text>
<text x="186.4" y="213.3">4</text>
<text x="191.6" y="214.7">GND</text>
<text x="191.6" y="211.1">RST</text>
<text x="211.1" y="214.7">VCC</text>
<text x="211.3" y="211.1">RST</text>
<text x="220.8" y="213.3">21</text>
<text x="186.4" y="216.8">5</text>
<text x="186.4" y="220.3">6</text>
<text x="191.6" y="218.2">2</text>
<text x="191.6" y="221.7">*3</text>
<text x="213.5" y="221.7">A2</text>
<text x="213.5" y="218.2">A3</text>
<text x="220.8" y="220.3">19</text>
<text x="220.8" y="216.8">20</text>
<text x="186.4" y="223.8">7</text>
<text x="186.4" y="227.4">8</text>
<text x="191.6" y="225.2">4</text>
<text x="213.5" y="225.2">A1</text>
<text x="220.8" y="227.4">17</text>
<text x="220.8" y="223.8">18</text>
<text x="186.4" y="230.9">9</text>
<text x="191.6" y="229.1">*5</text>
<text x="191.6" y="232.3">*6</text>
<text x="213.5" y="228.8">A0</text>
<text x="213.6" y="232.3">13</text>
<text x="220.8" y="230.9">16</text>
<text x="184.4" y="234.4">10</text>
<text x="184.4" y="237.9">11</text>
<text x="191.6" y="235.8">7</text>
<text x="191.6" y="239.4">8</text>
<text x="211.6" y="239.4">*11</text>
<text x="213.6" y="235.8">12</text>
<text x="220.8" y="237.9">14</text>
<text x="220.8" y="234.4">15</text>
<text x="184.4" y="241.5">12</text>
<text x="191.6" y="242.9">*9</text>
<text x="211.6" y="242.9">*10</text>
<text x="220.8" y="241.5">13</text>
<text x="195.1" y="251.7" transform="rotate(-90 195.1 251.7)">GND</text>
<text x="202.1" y="251.7" transform="rotate(-90 202.1 251.7)">A6</text>
<text x="205.7" y="251.7" transform="rotate(-90 205.7 251.7)">A7</text>
<text x="209.2" y="251.7" transform="rotate(-90 209.2 251.7)">A4</text>
<text x="212.7" y="251.7" transform="rotate(-90 212.7 251.7)">A5</text>
<text x="193.7" y="257.9" transform="rotate(-90 193.7 257.9)">29</text>
<text x="200.7" y="257.9" transform="rotate(-90 200.7 257.9)">28</text>
<text x="204.3" y="257.9" transform="rotate(-90 204.3 257.9)">27</text>
<text x="207.8" y="257.9" transform="rotate(-90 207.8 257.9)">26</text>
<text x="211.3" y="257.9" transform="rotate(-90 211.3 257.9)">25</text>
</g>
<g font-size="3.2" fill="#f00">
<text x="210.8" y="98.6">VCC</text>
<text x="218.9" y="96.8">2</text>
<text x="233.5" y="138.8">VCC</text>
</g>
</svg>
